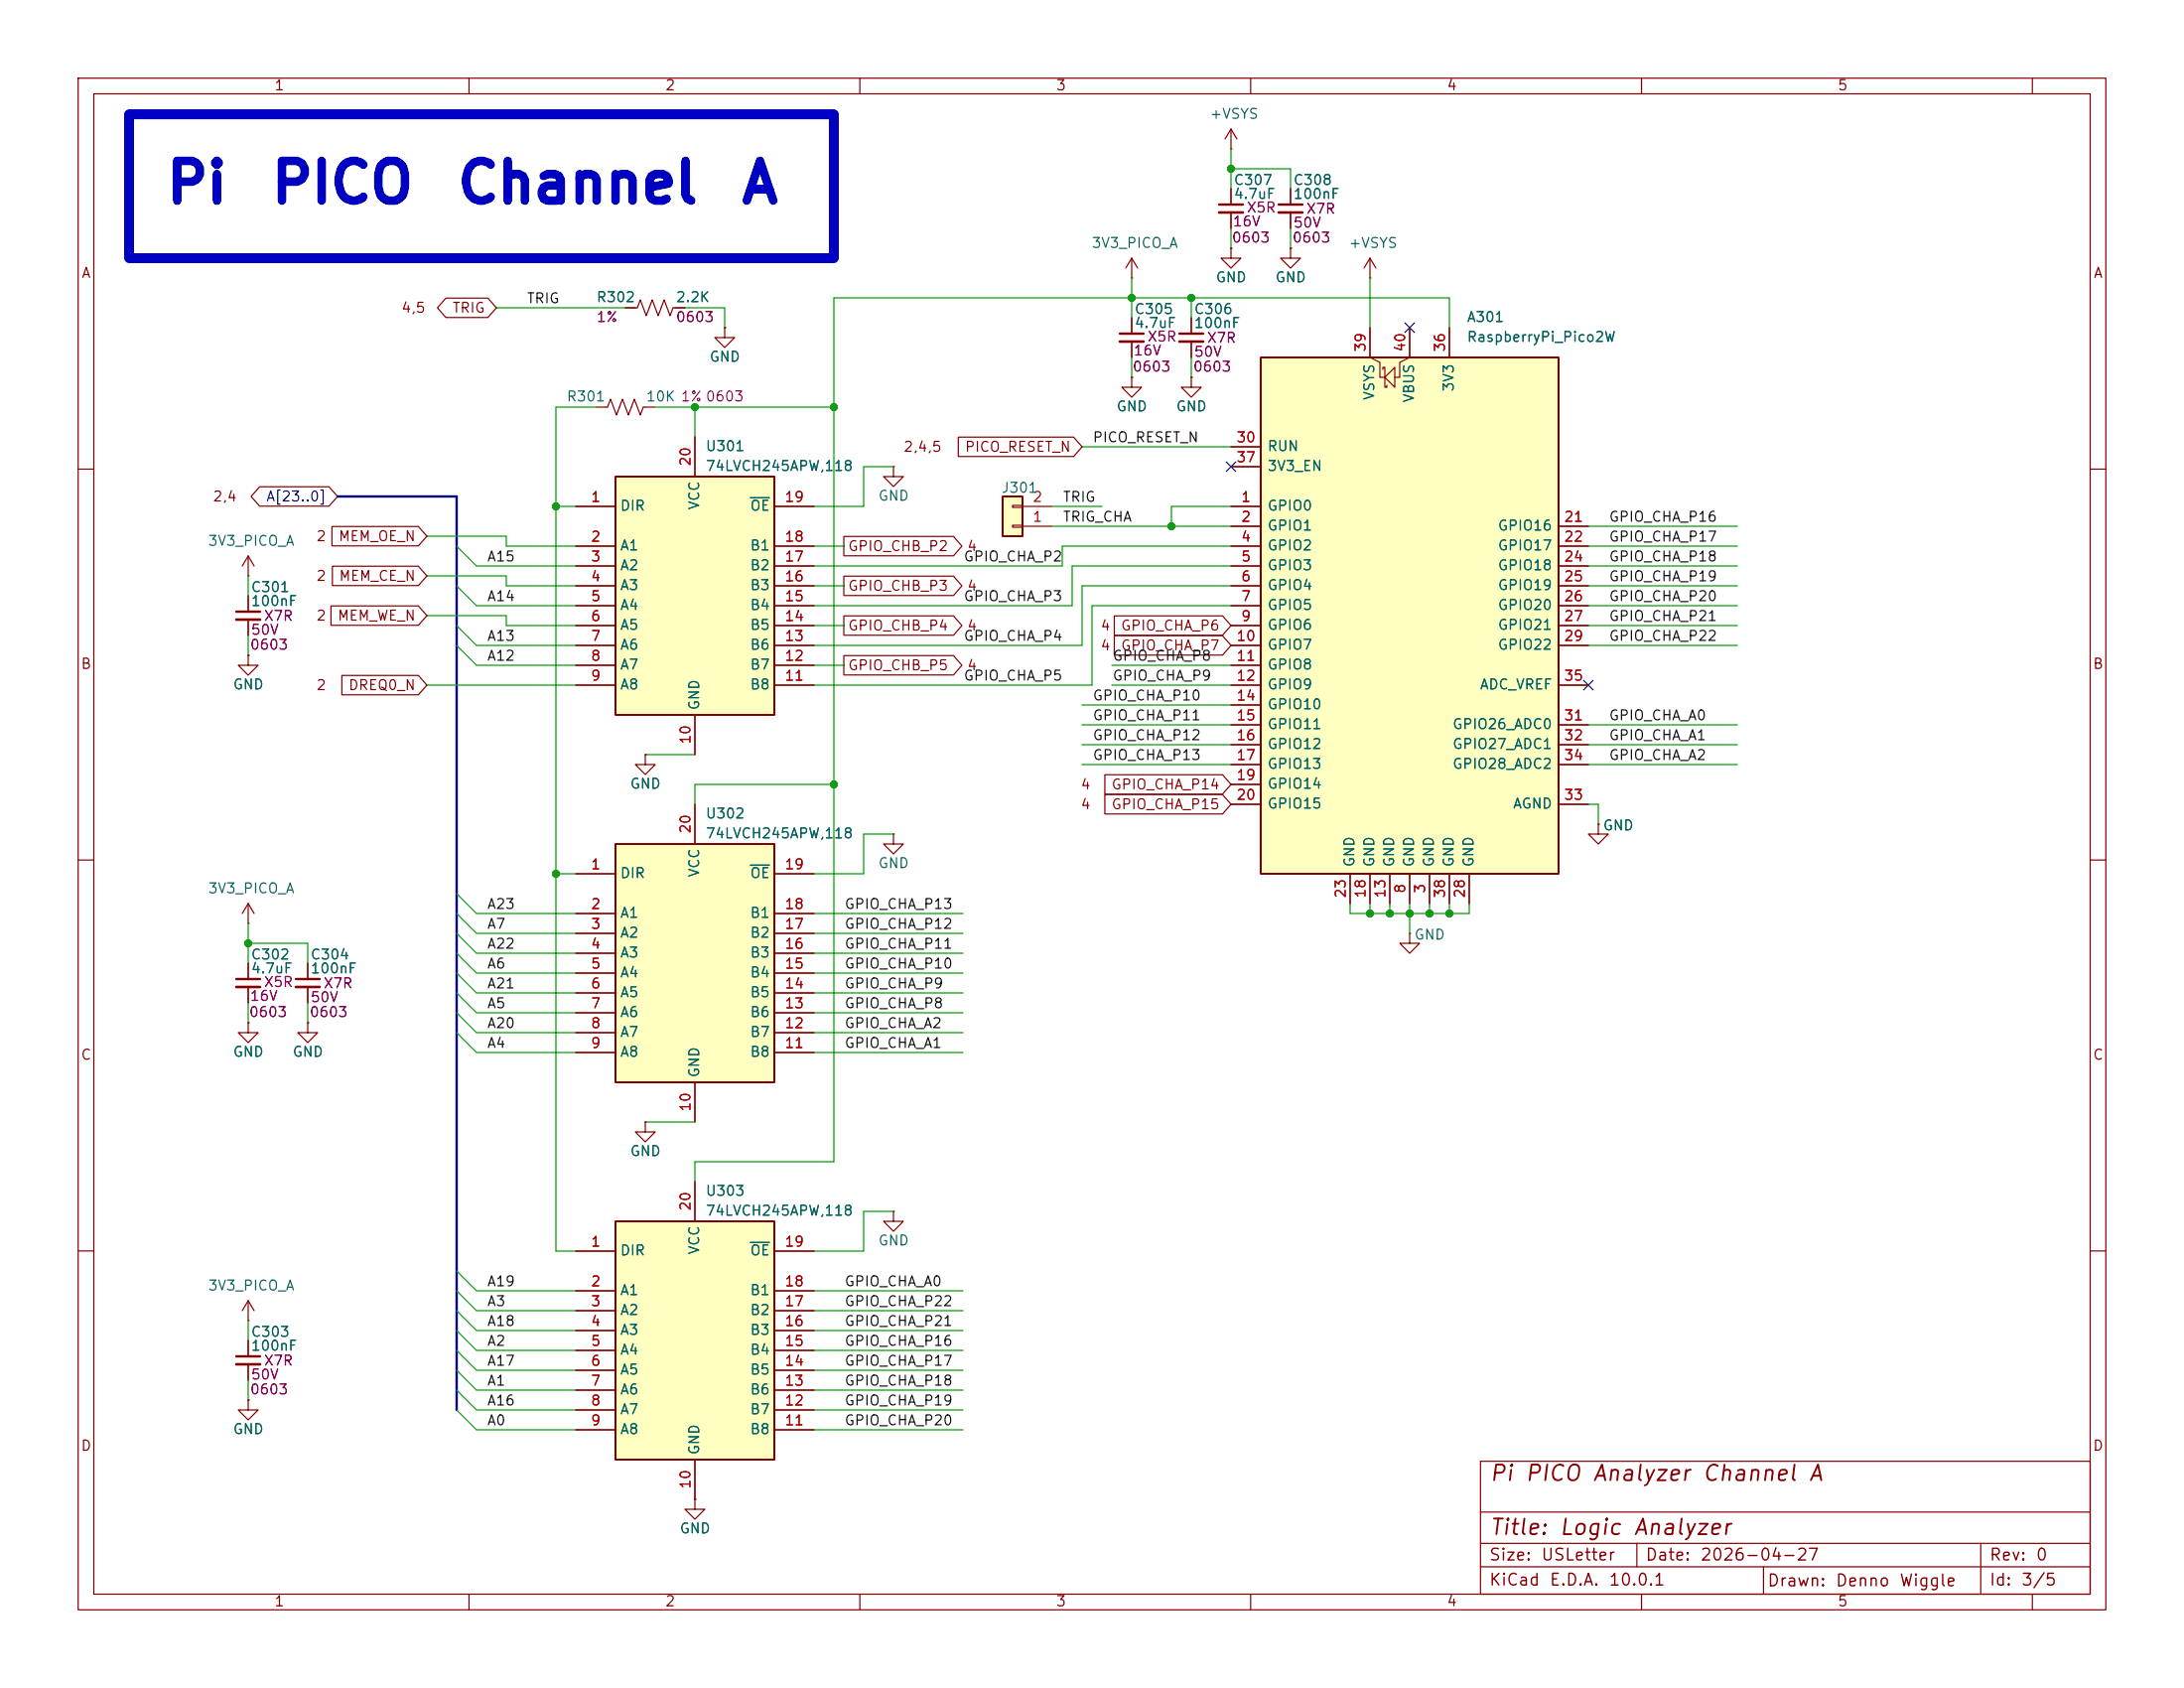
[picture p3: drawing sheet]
<svg xmlns="http://www.w3.org/2000/svg" width="279mm" height="216mm" viewBox="0 0 279 216" stroke-linecap="round" stroke-linejoin="round" font-family="sans-serif">
<g fill="none" stroke="#840000" stroke-width=".15">
<path d="M10 10h259.4v195.9h-259.4zM12 12h255.4v191.9h-255.4zM60 10v2M110 10v2M160 10v2M210 10v2M260 10v2M10 60h2M267.4 60h2M10 110h2M267.4 110h2M10 160h2"/>
<path d="M267.4 160h2M189.4 186.9h78v17h-78zM189.4 197.4h78M189.4 193.4h78M209.4 197.4v3M253.4 197.4v6.5M60 203.9v2M110 203.9v2M160 203.9v2M189.4 200.4h78M210 203.9v2M225.6 200.4v3.5"/>
<path d="M260 203.9v2"/>
</g>
<path d="M161.3 45.7h38.1v66.1h-38.1z" fill="#ffffc2"/>
<path d="M161.3 45.7h38.1v66.1h-38.1z" fill="none" stroke="#840000" stroke-width=".25"/>
<g fill="none" stroke="#840000" stroke-width=".15">
<path d="M157.5 31.8v1.2h1.2l-1.2 1.3-1.3-1.3h1.3M157.5 31.8h.1M157.5 24.1v2.1M157.5 27.2v2M165.1 31.8v1.2h1.3l-1.3 1.3-1.3-1.3h1.3M165.1 31.8h.1M165.1 24.1v2.1M165.1 27.2v2M144.8 48.3v1.2h1.2l-1.2 1.3-1.3-1.3h1.3M144.8 48.3h.1M157.5 57.2h3.8M157.5 59.7h3.8"/>
<path d="M175.3 41.9v3.8l1.2 .7v1.9h.7M176.9 47.2v-.2h.3v2.5h.2v-.2M177.2 48.3l1.2-1.3v2.5zM180.3 41.9v3.8l-1.2 .7v1.9h-.7M185.4 41.9v3.8M157.5 64.8h3.8M157.5 67.3h3.8M157.5 69.9h3.8M157.5 72.4h3.8M157.5 74.9h3.8M157.5 77.5h3.8M199.4 67.3h3.8"/>
<path d="M199.4 69.9h3.8M199.4 72.4h3.8M199.4 74.9h3.8M199.4 77.5h3.8M157.5 80h3.8M157.5 82.6h3.8M157.5 85.1h3.8M157.5 87.6h3.8M157.5 90.2h3.8M157.5 92.7h3.8M157.5 95.3h3.8M157.5 97.8h3.8"/>
<path d="M199.4 80h3.8M199.4 82.6h3.8M199.4 87.6h3.8M199.4 92.7h3.8M199.4 95.3h3.8M199.4 97.8h3.8M157.5 100.3h3.8M157.5 102.9h3.8M172.7 111.8v3.8M175.3 111.8v3.8M177.8 111.8v3.8M180.3 119.4v1.3h1.3l-1.3 1.2-1.2-1.2h1.2"/>
<path d="M180.3 119.4h.1M180.3 111.8v3.8M182.9 111.8v3.8M185.4 111.8v3.8M188 111.8v3.8M199.4 102.9h3.8M204.5 105.4v1.3h1.2l-1.2 1.3-1.3-1.3h1.3M204.5 105.4h.1M31.7 130.8v1.3h1.3l-1.3 1.3-1.2-1.3h1.2M31.7 130.8h.1M31.7 168.9h.1M31.7 179.1v1.2h1.3l-1.3 1.3-1.2-1.3h1.2"/>
<path d="M31.7 179.1h.1M31.7 166.4l-.7 1.2M31.7 166.4l.8 1.2M31.7 166.4v2.5M31.7 171.5v2M31.7 174.5v2"/>
</g>
<path d="M156 26.2h3M163.6 26.2h3M30.2 173.5h3.1" fill="none" stroke="#840000" stroke-width=".3"/>
<path d="M156 27.2h3M163.6 27.2h3M30.2 174.5h3.1" fill="none" stroke="#840000" stroke-width=".33"/>
<path d="M78.7 108h20.4v30.4h-20.4z" fill="#ffffc2"/>
<path d="M78.7 108h20.4v30.4h-20.4z" fill="none" stroke="#840000" stroke-width=".25"/>
<g fill="none" stroke="#840000" stroke-width=".15">
<path d="M73.7 111.8h5M73.7 116.8h5M73.7 119.4h5M88.9 102.9v5.1M99.1 111.8h5M99.1 116.8h5M99.1 119.4h5M73.7 121.9h5M73.7 124.5h5M73.7 127h5M73.7 129.5h5M73.7 132.1h5"/>
<path d="M73.7 134.6h5M88.9 138.4v5.1M99.1 121.9h5M99.1 124.5h5M99.1 127h5M99.1 129.5h5M99.1 132.1h5M99.1 134.6h5M82.5 143.5v1.3h1.3l-1.3 1.3-1.2-1.3h1.2M82.5 143.5h.1"/>
</g>
<path d="M96 110.7h2.4" fill="none" stroke="#006464" stroke-width=".15"/>
<path d="M78.7 61h20.4v30.4h-20.4z" fill="#ffffc2"/>
<path d="M78.7 61h20.4v30.4h-20.4z" fill="none" stroke="#840000" stroke-width=".25"/>
<g fill="none" stroke="#840000" stroke-width=".15">
<path d="M157.5 19.1h.1M157.5 16.5l-.8 1.3M157.5 16.5l.7 1.3M157.5 16.5v2.6M175.3 35.6h.1M175.3 33l-.8 1.3M175.3 33l.7 1.3M175.3 33v2.6M76.2 52.1h1.5l.4-1 .8 2 .7-2 .8 2 .8-2 .7 2 .4-1h1.5M88.9 55.9v5.1M73.7 64.8h5M73.7 69.9h5"/>
<path d="M73.7 72.4h5M73.7 74.9h5M73.7 77.5h5M99.1 64.8h5M99.1 69.9h5M99.1 72.4h5M99.1 74.9h5M99.1 77.5h5M73.7 80h5M73.7 82.6h5M73.7 85.1h5M73.7 87.6h5"/>
<path d="M82.5 96.5v1.3h1.3l-1.3 1.3-1.2-1.3h1.2M82.5 96.5h.1M88.9 91.4v5.1M99.1 80h5M99.1 82.6h5M99.1 85.1h5M99.1 87.6h5M31.7 123.2v2M31.7 126.2v2.1M114.3 154.9v1.3h1.3l-1.3 1.3-1.3-1.3h1.3M114.3 154.9h.1"/>
</g>
<path d="M96 63.7h2.4" fill="none" stroke="#006464" stroke-width=".15"/>
<path d="M30.2 125.2h3.1" fill="none" stroke="#840000" stroke-width=".3"/>
<path d="M30.2 126.2h3.1" fill="none" stroke="#840000" stroke-width=".33"/>
<path d="M78.7 156.2h20.4v30.5h-20.4z" fill="#ffffc2"/>
<path d="M78.7 156.2h20.4v30.5h-20.4z" fill="none" stroke="#840000" stroke-width=".25"/>
<g fill="none" stroke="#840000" stroke-width=".15">
<path d="M80 39.4h1.5l.4-1 .8 2 .7-2 .8 2 .8-2 .7 2 .4-1h1.5M144.8 35.6h.1M144.8 33l-.8 1.3M144.8 33l.7 1.3M144.8 33v2.6M92.7 41.9v1.3h1.3l-1.3 1.3-1.3-1.3h1.3M92.7 41.9h.1M114.3 59.7v1.3h1.3l-1.3 1.2-1.3-1.2h1.3M114.3 59.7h.1M144.8 40.6v2.1M144.8 43.7v2M152.4 48.3v1.2h1.3l-1.3 1.3-1.3-1.3h1.3"/>
<path d="M152.4 48.3h.1M152.4 40.6v2.1M152.4 43.7v2M114.3 106.7v1.3h1.3l-1.3 1.2-1.3-1.2h1.3M114.3 106.7h.1M39.4 130.8v1.3h1.2l-1.2 1.3-1.3-1.3h1.3M39.4 130.8h.1M88.9 151.1v5.1M73.7 160h5M73.7 165.1h5M73.7 167.6h5M73.7 170.2h5"/>
<path d="M73.7 172.7h5M73.7 175.3h5M73.7 177.8h5M99.1 160h5M99.1 165.1h5M99.1 167.6h5M99.1 170.2h5M99.1 172.7h5M99.1 175.3h5M99.1 177.8h5M73.7 180.3h5M73.7 182.9h5"/>
<path d="M88.9 191.8v1.2h1.3l-1.3 1.3-1.3-1.3h1.3M88.9 191.8h.1M88.9 186.7v5.1M99.1 180.3h5M99.1 182.9h5"/>
</g>
<path d="M96 158.9h2.4" fill="none" stroke="#006464" stroke-width=".15"/>
<path d="M143.3 42.7h3M150.9 42.7h3" fill="none" stroke="#840000" stroke-width=".3"/>
<path d="M143.3 43.7h3M150.9 43.7h3" fill="none" stroke="#840000" stroke-width=".33"/>
<path d="M128.3 63.5h2.5v5.1h-2.5z" fill="#ffffc2"/>
<path d="M128.3 63.5h2.5v5.1h-2.5z" fill="none" stroke="#840000" stroke-width=".25"/>
<g fill="none" stroke="#840000" stroke-width=".15">
<path d="M57 38.1h5.4l1.1 1.3-1.1 1.2h-5.4l-1-1.2zM80 39.4h1.3M86.4 39.4h1.2M157.5 31.8h.1M157.5 24.1v2.1M157.5 27.2v2M165.1 31.8h.1M165.1 24.1v2.1M165.1 27.2v2M88.9 55.9v5.1M92.7 41.9h.1M122.6 55.9h14.8l1 1.3-1 1.2h-14.8z"/>
<path d="M144.8 48.3h.1M144.8 40.6v2.1M144.8 43.7v2M152.4 48.3h.1M152.4 40.6v2.1M152.4 43.7v2M157.5 57.2h3.8M157.5 59.7h3.8M175.3 41.9v3.8M180.3 41.9v3.8M185.4 41.9v3.8M31.7 73.7h.1"/>
<path d="M31.7 71.1v2.6M31.7 76.2v2M31.7 79.2v2.1M31.7 71.1l-.7 1.3M31.7 71.1l.8 1.3M33.2 62.3h8.9l1.1 1.2-1.1 1.2h-8.9l-1.1-1.2zM42.3 77.5h11.2l1.1 1.2-1.1 1.3h-11.2zM42.5 67.3h11l1.1 1.3-1.1 1.2h-11zM42.5 72.4h11l1.1 1.3-1.1 1.2h-11zM73.7 64.8h5M73.7 69.9h5M73.7 72.4h5"/>
<path d="M73.7 74.9h5M73.7 77.5h5M99.1 64.8h5M99.1 69.9h5M99.1 72.4h5M99.1 74.9h5M99.1 77.5h5M107.9 73.7h14.1l1.1 1.2-1.1 1.3h-14.1zM107.9 78.8h14.1l1.1 1.2-1.1 1.2h-14.1zM107.9 68.6h14.1l1.1 1.3-1.1 1.2h-14.1zM129.5 67.2h1.3v.2h-1.3zM129.5 64.6h1.3v.3h-1.3z"/>
<path d="M130.8 67.3h3.8M130.8 64.8h3.8M142.6 78.8h13.8l1.1 1.2-1.1 1.2h-13.8zM157.5 67.3h3.8M157.5 64.8h3.8M157.5 69.9h3.8M157.5 72.4h3.8M157.5 74.9h3.8M157.5 77.5h3.8M199.4 67.3h3.8M199.4 69.9h3.8M199.4 72.4h3.8"/>
<path d="M199.4 74.9h3.8M199.4 77.5h3.8M31.7 83.8v1.3h1.3l-1.3 1.3-1.2-1.3h1.2M31.7 83.8h.1M43.7 86.4h9.8l1.1 1.2-1.1 1.3h-9.8zM73.7 80h5M73.7 82.6h5M73.7 85.1h5M73.7 87.6h5M82.5 96.5h.1M88.9 91.4v5.1M99.1 80h5"/>
<path d="M99.1 82.6h5M99.1 85.1h5M99.1 87.6h5M107.9 83.9h14.1l1.1 1.2-1.1 1.2h-14.1zM141.3 99.1h15.1l1.1 1.2-1.1 1.3h-15.1zM142.6 81.3h13.8l1.1 1.3-1.1 1.2h-13.8zM157.5 80h3.8M157.5 82.6h3.8M157.5 85.1h3.8M157.5 87.6h3.8M157.5 90.2h3.8M157.5 92.7h3.8"/>
<path d="M157.5 95.3h3.8M157.5 97.8h3.8M199.4 80h3.8M199.4 82.6h3.8M199.4 87.6h3.8M199.4 92.7h3.8M199.4 95.3h3.8M199.4 97.8h3.8M31.7 118.1h.1M31.7 115.6v2.5M31.7 115.6l-.7 1.2M31.7 115.6l.8 1.2"/>
<path d="M73.7 111.8h5M73.7 116.8h5M73.7 119.4h5M88.9 102.9v5.1M99.1 111.8h5M99.1 116.8h5M99.1 119.4h5M141.3 101.6h15.1l1.1 1.3-1.1 1.2h-15.1zM157.5 100.3h3.8M157.5 102.9h3.8M172.7 111.8v3.8M175.3 111.8v3.8"/>
<path d="M177.8 111.8v3.8M180.3 111.8v3.8M182.9 111.8v3.8M185.4 111.8v3.8M188 111.8v3.8M199.4 102.9h3.8M204.5 105.4h.1M31.7 130.8h.1M31.7 123.2v2M31.7 126.2v2.1M39.4 130.8h.1M39.4 123.2v2"/>
<path d="M39.4 126.2v2.1M73.7 121.9h5M73.7 124.5h5M73.7 127h5M73.7 129.5h5M73.7 132.1h5M73.7 134.6h5M88.9 138.4v5.1M99.1 121.9h5M99.1 124.5h5M99.1 127h5M99.1 129.5h5"/>
<path d="M99.1 132.1h5M99.1 134.6h5M82.5 143.5h.1M88.9 151.1v5.1M31.7 179.1h.1M31.7 171.5v2M31.7 174.5v2M73.7 160h5M73.7 165.1h5M73.7 167.6h5M73.7 170.2h5M73.7 172.7h5"/>
<path d="M73.7 175.3h5M73.7 177.8h5M99.1 160h5M99.1 165.1h5M99.1 167.6h5M99.1 170.2h5M99.1 172.7h5M99.1 175.3h5M99.1 177.8h5M73.7 180.3h5M73.7 182.9h5M88.9 191.8h.1"/>
<path d="M88.9 186.7v5.1M99.1 180.3h5M99.1 182.9h5"/>
</g>
<path d="M30.2 78.2h3.1M37.8 125.2h3.1" fill="none" stroke="#840000" stroke-width=".3"/>
<path d="M30.2 79.2h3.1M37.8 126.2h3.1" fill="none" stroke="#840000" stroke-width=".33"/>
<path d="M43.2 63.5h15.2v116.8" fill="none" stroke="#000084" stroke-width=".3"/>
<g fill="none" stroke="#009600" stroke-width=".15">
<path d="M157.5 19.1v5M63.5 39.4h16.5M87.6 39.4h5.1v2.5M144.8 35.6v5M152.4 38.1v2.5M157.5 29.2v2.6M157.5 21.6h7.6v2.5M165.1 29.2v2.6M175.3 35.6v6.3M76.2 52.1h-5.1v107.9h2.6M83.8 52.1h22.9M88.9 52.1v3.8"/>
<path d="M114.3 59.7h-3.8v5.1h-6.4M138.4 57.2h19.1M144.8 45.7v2.6M152.4 45.7v2.6M185.4 41.9v-3.8h-78.7v110.5h-17.8v2.5M31.7 73.7v2.5M54.6 78.7h10.2v1.3h8.9M54.6 68.6h10.2v1.3h8.9M54.6 73.7h10.2v1.2h8.9M58.4 69.9l2.6 2.5h12.7M58.4 74.9l2.6 2.6h12.7M71.1 64.8h2.6"/>
<path d="M104.1 69.9h3.8M104.1 74.9h3.8M134.6 64.8h6.4M134.6 67.3h22.9M157.5 69.9h-21.6v2.5h-31.8M157.5 72.4h-20.3v5.1h-33.1M157.5 74.9h-19.1v7.7h-34.3M157.5 77.5h-17.8v10.1h-35.6M157.5 64.8h-7.6v2.5M203.2 69.9h19M203.2 72.4h19M203.2 77.5h19"/>
<path d="M203.2 74.9h19M203.2 67.3h19M31.7 81.3v2.5M54.6 87.6h19.1M58.4 82.6l2.6 2.5h12.7M58.4 80l2.6 2.6h12.7M82.5 96.5h6.4M104.1 80h3.8M104.1 85.1h3.8M138.4 95.3h19.1M138.4 97.8h19.1M138.4 92.7h19.1"/>
<path d="M138.4 90.2h19.1M142.2 85.1h15.3M142.2 87.6h15.3M203.2 80h19M203.2 95.3h19M203.2 97.8h19M203.2 82.6h19M203.2 92.7h19M31.7 118.1v5.1M58.4 119.4l2.6 2.5h12.7M58.4 114.3l2.6 2.5h12.7M58.4 116.8l2.6 2.6h12.7"/>
<path d="M71.1 111.8h2.6M104.1 116.8h19.1M104.1 119.4h19.1M106.7 100.3h-17.8v2.6M114.3 106.7h-3.8v5.1h-6.4M172.7 115.6v1.2h15.3v-1.2M175.3 115.6v1.2M177.8 115.6v1.2M180.3 115.6v3.8M182.9 115.6v1.2M185.4 115.6v1.2M203.2 102.9h1.3v2.5"/>
<path d="M31.7 128.3v2.5M31.7 120.7h7.7v2.5M39.4 128.3v2.5M58.4 121.9l2.6 2.6h12.7M58.4 127l2.6 2.5h12.7M58.4 132.1l2.6 2.5h12.7M58.4 129.5l2.6 2.6h12.7M58.4 124.5l2.6 2.5h12.7M104.1 121.9h19.1M104.1 124.5h19.1M104.1 129.5h19.1M104.1 134.6h19.1"/>
<path d="M104.1 132.1h19.1M104.1 127h19.1M82.5 143.5h6.4M114.3 154.9h-3.8v5.1h-6.4M31.7 168.9v2.6M31.7 176.5v2.6M58.4 165.1l2.6 2.5h12.7M58.4 162.6l2.6 2.5h12.7M58.4 167.6l2.6 2.6h12.7M58.4 172.7l2.6 2.6h12.7M58.4 177.8l2.6 2.5h12.7M58.4 175.3l2.6 2.5h12.7"/>
<path d="M58.4 170.2l2.6 2.5h12.7M104.1 167.6h19.1M104.1 165.1h19.1M104.1 170.2h19.1M104.1 175.3h19.1M104.1 177.8h19.1M104.1 172.7h19.1M58.4 180.3l2.6 2.6h12.7M104.1 182.9h19.1M104.1 180.3h19.1"/>
</g>
<path d="M156.9 59.1l1.2 1.2M158.1 59.1l-1.2 1.2M179.7 41.3l1.2 1.2M180.9 41.3l-1.2 1.2M202.6 87l1.2 1.2M203.8 87l-1.2 1.2" fill="none" stroke="#000084" stroke-width=".15"/>
<path d="M16.5 14.6h90.2v18.4h-90.2z" fill="none" stroke="#0000c2" stroke-width="1.3"/>
<path d="M96 63.7h2.4M96 110.7h2.4M96 158.9h2.4" fill="none" stroke="#006464" stroke-width=".15"/>
<g fill="#009600" stroke="#009600" stroke-width=".13">
<circle cx="152.4" cy="38.1" r=".46"/>
<circle cx="149.9" cy="67.3" r=".46"/>
<circle cx="144.8" cy="38.1" r=".46"/>
<circle cx="157.5" cy="21.6" r=".46"/>
<circle cx="185.4" cy="116.8" r=".46"/>
<circle cx="182.9" cy="116.8" r=".46"/>
<circle cx="175.3" cy="116.8" r=".46"/>
<circle cx="177.8" cy="116.8" r=".46"/>
<circle cx="180.3" cy="116.8" r=".46"/>
<circle cx="106.7" cy="52.1" r=".46"/>
<circle cx="88.9" cy="52.1" r=".46"/>
<circle cx="71.1" cy="64.8" r=".46"/>
<circle cx="31.7" cy="120.7" r=".46"/>
<circle cx="71.1" cy="111.8" r=".46"/>
<circle cx="106.7" cy="100.3" r=".46"/>
</g>
<g font-size="5.1" fill="#0000c2">
<text x="21" y="27.2">Pi</text>
<text x="34.4" y="27.2">PICO</text>
<text x="58.2" y="27.2">Channel</text>
<text x="94.5" y="27.2">A</text>
</g>
<g font-size="2" fill="#840000">
<text x="190.4" y="189.9">Pi PICO Analyzer Channel A</text>
<text x="190.4" y="196.8">Title: Logic Analyzer</text>
</g>
<g font-size="1.5" fill="#840000">
<text x="190.4" y="203.2">KiCad</text>
<text x="190.4" y="200">Size:</text>
<text x="197.1" y="200">USLetter</text>
<text x="198.1" y="203.2">E.D.A.</text>
<text x="205.7" y="203.2">10.0.1</text>
<text x="210.4" y="200">Date:</text>
<text x="217.4" y="200">2026-04-27</text>
<text x="226" y="203.3">Drawn:</text>
<text x="234.7" y="203.3">Denno</text>
<text x="242.9" y="203.3">Wiggle</text>
<text x="254.4" y="200">Rev:</text>
<text x="254.4" y="203.2">Id:</text>
<text x="258.5" y="203.2">3/5</text>
<text x="260.3" y="200">0</text>
</g>
<g font-size="1.3" fill="#840000">
<text x="35" y="11.9">1</text>
<text x="85" y="11.9">2</text>
<text x="135" y="11.9">3</text>
<text x="185" y="11.9">4</text>
<text x="235" y="11.9">5</text>
<text x="10.3" y="35.9">A</text>
<text x="267.7" y="35.9">A</text>
<text x="51.3" y="40.3">4,5</text>
<text x="57.8" y="40.3">TRIG</text>
<text x="115.5" y="58.1">2,4,5</text>
<text x="123.3" y="58.1">PICO_RESET_N</text>
<text x="27.1" y="64.5">2,4</text>
<text x="40.4" y="69.5">2</text>
<text x="43.2" y="69.5">MEM_OE_N</text>
<text x="108.4" y="70.8">GPIO_CHB_P2</text>
<text x="123.6" y="70.8">4</text>
<text x="40.4" y="74.6">2</text>
<text x="43.3" y="74.6">MEM_CE_N</text>
<text x="108.4" y="75.9">GPIO_CHB_P3</text>
<text x="123.6" y="75.9">4</text>
<text x="40.4" y="79.7">2</text>
<text x="43.1" y="79.7">MEM_WE_N</text>
<text x="108.4" y="81">GPIO_CHB_P4</text>
<text x="123.6" y="81">4</text>
<text x="140.7" y="81">4</text>
<text x="140.7" y="83.5">4</text>
<text x="143.3" y="81">GPIO_CHA_P6</text>
<text x="143.3" y="83.5">GPIO_CHA_P7</text>
<text x="10.3" y="85.9">B</text>
<text x="40.4" y="88.6">2</text>
<text x="44.5" y="88.6">DREQ0_N</text>
<text x="108.4" y="86">GPIO_CHB_P5</text>
<text x="123.6" y="86">4</text>
<text x="267.7" y="85.9">B</text>
<text x="138.2" y="101.3">4</text>
<text x="142.1" y="101.3">GPIO_CHA_P14</text>
<text x="138.2" y="103.8">4</text>
<text x="142.1" y="103.8">GPIO_CHA_P15</text>
<text x="10.3" y="135.9">C</text>
<text x="267.7" y="135.9">C</text>
<text x="10.3" y="185.9">D</text>
<text x="267.7" y="185.9">D</text>
<text x="35" y="205.8">1</text>
<text x="85" y="205.8">2</text>
<text x="135" y="205.8">3</text>
<text x="185" y="205.8">4</text>
<text x="235" y="205.8">5</text>
</g>
<g font-size="1.3" fill="#006464">
<text x="154.7" y="15.5">+VSYS</text>
<text x="157.7" y="24">C307</text>
<text x="165.4" y="24">C308</text>
<text x="157.7" y="25.8">4.7uF</text>
<text x="165.4" y="25.8">100nF</text>
<text x="139.6" y="32">3V3_PICO_A</text>
<text x="172.5" y="32">+VSYS</text>
<text x="76.2" y="39">R302</text>
<text x="86.4" y="39">2.2K</text>
<text x="145" y="40.5">C305</text>
<text x="152.7" y="40.5">C306</text>
<text x="155.4" y="36.4">GND</text>
<text x="163.1" y="36.4">GND</text>
<text x="187.6" y="41.5">A301</text>
<text x="90.7" y="46.6">GND</text>
<text x="145" y="42.3">4.7uF</text>
<text x="152.7" y="42.3">100nF</text>
<text x="187.6" y="44">RaspberryPi_Pico2W</text>
<text x="72.4" y="51.7">R301</text>
<text x="82.6" y="51.7">10K 1% 0603</text>
<text x="142.7" y="52.9">GND</text>
<text x="150.4" y="52.9">GND</text>
<text x="176.1" y="51.3" transform="rotate(-90 176.1 51.3)">VSYS</text>
<text x="181.2" y="51.6" transform="rotate(-90 181.2 51.6)">VBUS</text>
<text x="186.3" y="50.2" transform="rotate(-90 186.3 50.2)">3V3</text>
<text x="90.2" y="58">U301</text>
<text x="162.1" y="58">RUN</text>
<text x="79.2" y="65.6">DIR</text>
<text x="89.8" y="65.3" transform="rotate(-90 89.8 65.3)">VCC</text>
<text x="90.2" y="60.6">74LVCH245APW,118</text>
<text x="95.9" y="65.6">OE</text>
<text x="112.3" y="64.4">GND</text>
<text x="128" y="63.3">J301</text>
<text x="162.1" y="65.6">GPIO0</text>
<text x="162.1" y="60.6">3V3_EN</text>
<text x="26.5" y="70.1">3V3_PICO_A</text>
<text x="79.2" y="70.7">A1</text>
<text x="95.9" y="70.7">B1</text>
<text x="162.1" y="68.2">GPIO1</text>
<text x="162.1" y="70.7">GPIO2</text>
<text x="191.5" y="68.2">GPIO16</text>
<text x="191.5" y="70.7">GPIO17</text>
<text x="32" y="76">C301</text>
<text x="32" y="77.8">100nF</text>
<text x="79.2" y="73.3">A2</text>
<text x="79.2" y="75.8">A3</text>
<text x="95.9" y="75.8">B3</text>
<text x="95.9" y="73.3">B2</text>
<text x="162.1" y="73.3">GPIO3</text>
<text x="162.1" y="75.8">GPIO4</text>
<text x="191.5" y="73.3">GPIO18</text>
<text x="191.5" y="75.8">GPIO19</text>
<text x="79.2" y="78.3">A4</text>
<text x="79.2" y="80.9">A5</text>
<text x="79.2" y="83.4">A6</text>
<text x="95.9" y="83.4">B6</text>
<text x="95.9" y="80.9">B5</text>
<text x="95.9" y="78.3">B4</text>
<text x="162.1" y="78.3">GPIO5</text>
<text x="162.1" y="80.9">GPIO6</text>
<text x="162.1" y="83.4">GPIO7</text>
<text x="191.5" y="78.3">GPIO20</text>
<text x="191.5" y="80.9">GPIO21</text>
<text x="191.5" y="83.4">GPIO22</text>
<text x="29.7" y="88.5">GND</text>
<text x="79.2" y="86">A7</text>
<text x="79.2" y="88.5">A8</text>
<text x="95.9" y="88.5">B8</text>
<text x="95.9" y="86">B7</text>
<text x="162.1" y="86">GPIO8</text>
<text x="162.1" y="88.5">GPIO9</text>
<text x="189.2" y="88.5">ADC_VREF</text>
<text x="89.8" y="90.9" transform="rotate(-90 89.8 90.9)">GND</text>
<text x="162.1" y="91">GPIO10</text>
<text x="162.1" y="93.6">GPIO11</text>
<text x="185.7" y="93.6">GPIO26_ADC0</text>
<text x="80.5" y="101.2">GND</text>
<text x="162.1" y="96.1">GPIO12</text>
<text x="162.1" y="98.7">GPIO13</text>
<text x="162.1" y="101.2">GPIO14</text>
<text x="185.7" y="96.1">GPIO27_ADC1</text>
<text x="185.7" y="98.7">GPIO28_ADC2</text>
<text x="90.2" y="105">U302</text>
<text x="90.2" y="107.5">74LVCH245APW,118</text>
<text x="162.1" y="103.7">GPIO15</text>
<text x="193.5" y="103.7">AGND</text>
<text x="205" y="106.5">GND</text>
<text x="79.2" y="112.6">DIR</text>
<text x="89.8" y="112.3" transform="rotate(-90 89.8 112.3)">VCC</text>
<text x="95.9" y="112.6">OE</text>
<text x="112.3" y="111.4">GND</text>
<text x="173.6" y="111" transform="rotate(-90 173.6 111)">GND</text>
<text x="176.1" y="111" transform="rotate(-90 176.1 111)">GND</text>
<text x="178.7" y="111" transform="rotate(-90 178.7 111)">GND</text>
<text x="181.2" y="111" transform="rotate(-90 181.2 111)">GND</text>
<text x="183.7" y="111" transform="rotate(-90 183.7 111)">GND</text>
<text x="186.3" y="111" transform="rotate(-90 186.3 111)">GND</text>
<text x="188.8" y="111" transform="rotate(-90 188.8 111)">GND</text>
<text x="26.5" y="114.6">3V3_PICO_A</text>
<text x="79.2" y="117.7">A1</text>
<text x="95.9" y="117.7">B1</text>
<text x="32" y="123">C302</text>
<text x="32" y="124.8">4.7uF</text>
<text x="39.6" y="123">C304</text>
<text x="39.6" y="124.8">100nF</text>
<text x="79.2" y="120.2">A2</text>
<text x="79.2" y="122.8">A3</text>
<text x="79.2" y="125.3">A4</text>
<text x="95.9" y="125.3">B4</text>
<text x="95.9" y="122.8">B3</text>
<text x="95.9" y="120.2">B2</text>
<text x="180.8" y="120.5">GND</text>
<text x="79.2" y="127.9">A5</text>
<text x="79.2" y="130.4">A6</text>
<text x="95.9" y="130.4">B6</text>
<text x="95.9" y="127.9">B5</text>
<text x="29.7" y="135.5">GND</text>
<text x="37.3" y="135.5">GND</text>
<text x="79.2" y="132.9">A7</text>
<text x="79.2" y="135.5">A8</text>
<text x="89.8" y="137.9" transform="rotate(-90 89.8 137.9)">GND</text>
<text x="95.9" y="135.5">B8</text>
<text x="95.9" y="132.9">B7</text>
<text x="80.5" y="148.2">GND</text>
<text x="90.2" y="153.3">U303</text>
<text x="90.2" y="155.8">74LVCH245APW,118</text>
<text x="79.2" y="160.9">DIR</text>
<text x="89.8" y="160.5" transform="rotate(-90 89.8 160.5)">VCC</text>
<text x="95.9" y="160.9">OE</text>
<text x="112.3" y="159.6">GND</text>
<text x="26.5" y="165.4">3V3_PICO_A</text>
<text x="79.2" y="166">A1</text>
<text x="95.9" y="166">B1</text>
<text x="32" y="171.3">C303</text>
<text x="32" y="173.1">100nF</text>
<text x="79.2" y="168.5">A2</text>
<text x="79.2" y="171">A3</text>
<text x="79.2" y="173.6">A4</text>
<text x="95.9" y="173.6">B4</text>
<text x="95.9" y="171">B3</text>
<text x="95.9" y="168.5">B2</text>
<text x="79.2" y="176.1">A5</text>
<text x="79.2" y="178.7">A6</text>
<text x="95.9" y="178.7">B6</text>
<text x="95.9" y="176.1">B5</text>
<text x="29.7" y="183.7">GND</text>
<text x="79.2" y="181.2">A7</text>
<text x="79.2" y="183.7">A8</text>
<text x="95.9" y="183.7">B8</text>
<text x="95.9" y="181.2">B7</text>
<text x="89.8" y="186.2" transform="rotate(-90 89.8 186.2)">GND</text>
<text x="86.9" y="196.4">GND</text>
</g>
<g font-size="1.3" fill="#840084">
<text x="157.6" y="29.3">16V</text>
<text x="159.4" y="27.5">X5R</text>
<text x="165.4" y="29.4">50V</text>
<text x="167" y="27.7">X7R</text>
<text x="157.5" y="31.3">0603</text>
<text x="165.2" y="31.3">0603</text>
<text x="76.2" y="41.5">1%</text>
<text x="86.4" y="41.5">0603</text>
<text x="144.8" y="47.9">0603</text>
<text x="144.9" y="45.8">16V</text>
<text x="146.7" y="44">X5R</text>
<text x="152.5" y="47.9">0603</text>
<text x="152.7" y="45.9">50V</text>
<text x="154.3" y="44.2">X7R</text>
<text x="31.9" y="83.4">0603</text>
<text x="32" y="81.5">50V</text>
<text x="33.7" y="79.7">X7R</text>
<text x="31.8" y="130.4">0603</text>
<text x="31.9" y="128.3">16V</text>
<text x="33.7" y="126.6">X5R</text>
<text x="39.5" y="130.4">0603</text>
<text x="39.6" y="128.5">50V</text>
<text x="41.3" y="126.7">X7R</text>
<text x="31.9" y="178.7">0603</text>
<text x="32" y="176.8">50V</text>
<text x="33.7" y="175">X7R</text>
</g>
<g font-size="1.3" fill="#0f0f0f">
<text x="67.3" y="39.1">TRIG</text>
<text x="139.7" y="56.9">PICO_RESET_N</text>
<text x="135.9" y="64.5">TRIG</text>
<text x="135.9" y="67">TRIG_CHA</text>
<text x="205.7" y="67">GPIO_CHA_P16</text>
<text x="205.7" y="69.6">GPIO_CHA_P17</text>
<text x="62.2" y="72.1">A15</text>
<text x="62.2" y="77.2">A14</text>
<text x="123.2" y="77.2">GPIO_CHA_P3</text>
<text x="123.2" y="72.1">GPIO_CHA_P2</text>
<text x="205.7" y="72.1">GPIO_CHA_P18</text>
<text x="205.7" y="77.2">GPIO_CHA_P20</text>
<text x="205.7" y="74.7">GPIO_CHA_P19</text>
<text x="62.2" y="82.3">A13</text>
<text x="123.2" y="82.3">GPIO_CHA_P4</text>
<text x="205.7" y="79.7">GPIO_CHA_P21</text>
<text x="205.7" y="82.3">GPIO_CHA_P22</text>
<text x="62.2" y="84.8">A12</text>
<text x="123.2" y="87.4">GPIO_CHA_P5</text>
<text x="139.7" y="89.9">GPIO_CHA_P10</text>
<text x="142.2" y="84.8">GPIO_CHA_P8</text>
<text x="142.2" y="87.4">GPIO_CHA_P9</text>
<text x="139.7" y="92.4">GPIO_CHA_P11</text>
<text x="139.7" y="95">GPIO_CHA_P12</text>
<text x="205.7" y="95">GPIO_CHA_A1</text>
<text x="205.7" y="92.4">GPIO_CHA_A0</text>
<text x="139.7" y="97.5">GPIO_CHA_P13</text>
<text x="205.7" y="97.5">GPIO_CHA_A2</text>
<text x="62.2" y="116.6">A23</text>
<text x="62.2" y="119.1">A7</text>
<text x="107.9" y="116.6">GPIO_CHA_P13</text>
<text x="107.9" y="119.1">GPIO_CHA_P12</text>
<text x="62.2" y="124.2">A6</text>
<text x="62.2" y="121.7">A22</text>
<text x="107.9" y="121.7">GPIO_CHA_P11</text>
<text x="107.9" y="124.2">GPIO_CHA_P10</text>
<text x="62.2" y="126.7">A21</text>
<text x="62.2" y="131.8">A20</text>
<text x="62.2" y="129.3">A5</text>
<text x="107.9" y="126.7">GPIO_CHA_P9</text>
<text x="107.9" y="131.8">GPIO_CHA_A2</text>
<text x="107.9" y="129.3">GPIO_CHA_P8</text>
<text x="62.2" y="134.4">A4</text>
<text x="107.9" y="134.4">GPIO_CHA_A1</text>
<text x="62.2" y="167.4">A3</text>
<text x="62.2" y="164.8">A19</text>
<text x="107.9" y="167.4">GPIO_CHA_P22</text>
<text x="107.9" y="164.8">GPIO_CHA_A0</text>
<text x="62.2" y="169.9">A18</text>
<text x="62.2" y="172.5">A2</text>
<text x="107.9" y="172.5">GPIO_CHA_P16</text>
<text x="107.9" y="169.9">GPIO_CHA_P21</text>
<text x="62.2" y="175">A17</text>
<text x="62.2" y="177.5">A1</text>
<text x="107.9" y="177.5">GPIO_CHA_P18</text>
<text x="107.9" y="175">GPIO_CHA_P17</text>
<text x="62.2" y="182.6">A0</text>
<text x="62.2" y="180.1">A16</text>
<text x="107.9" y="182.6">GPIO_CHA_P20</text>
<text x="107.9" y="180.1">GPIO_CHA_P19</text>
</g>
<g font-size="1.3" fill="#a90000">
<text x="175" y="45.1" transform="rotate(-90 175 45.1)">39</text>
<text x="180.1" y="45.1" transform="rotate(-90 180.1 45.1)">40</text>
<text x="185.2" y="45.1" transform="rotate(-90 185.2 45.1)">36</text>
<text x="88.6" y="59.7" transform="rotate(-90 88.6 59.7)">20</text>
<text x="158.1" y="56.9">30</text>
<text x="158.1" y="59.4">37</text>
<text x="75.5" y="64.5">1</text>
<text x="100.3" y="64.5">19</text>
<text x="132" y="64.5">2</text>
<text x="158.7" y="64.5">1</text>
<text x="75.5" y="69.6">2</text>
<text x="100.3" y="69.6">18</text>
<text x="132" y="67.1">1</text>
<text x="158.7" y="67.1">2</text>
<text x="158.7" y="69.6">4</text>
<text x="200" y="67.1">21</text>
<text x="200" y="69.6">22</text>
<text x="75.5" y="72.1">3</text>
<text x="75.5" y="74.7">4</text>
<text x="75.5" y="77.2">5</text>
<text x="100.3" y="77.2">15</text>
<text x="100.3" y="74.7">16</text>
<text x="100.3" y="72.1">17</text>
<text x="158.7" y="72.1">5</text>
<text x="158.7" y="74.7">6</text>
<text x="158.7" y="77.2">7</text>
<text x="200" y="72.1">24</text>
<text x="200" y="74.7">25</text>
<text x="200" y="77.2">26</text>
<text x="75.5" y="79.8">6</text>
<text x="75.5" y="82.3">7</text>
<text x="100.3" y="82.3">13</text>
<text x="100.3" y="79.8">14</text>
<text x="158.1" y="82.3">10</text>
<text x="158.7" y="79.8">9</text>
<text x="200" y="79.8">27</text>
<text x="200" y="82.3">29</text>
<text x="75.5" y="84.8">8</text>
<text x="75.5" y="87.4">9</text>
<text x="100.3" y="87.4">11</text>
<text x="100.3" y="84.8">12</text>
<text x="158.1" y="84.8">11</text>
<text x="158.1" y="87.4">12</text>
<text x="158.1" y="89.9">14</text>
<text x="200" y="87.4">35</text>
<text x="88.6" y="95.3" transform="rotate(-90 88.6 95.3)">10</text>
<text x="158.1" y="92.5">15</text>
<text x="158.1" y="95">16</text>
<text x="200" y="92.5">31</text>
<text x="200" y="95">32</text>
<text x="158.1" y="97.5">17</text>
<text x="158.1" y="100.1">19</text>
<text x="200" y="97.5">34</text>
<text x="88.6" y="106.7" transform="rotate(-90 88.6 106.7)">20</text>
<text x="158.1" y="102.6">20</text>
<text x="200" y="102.6">33</text>
<text x="75.5" y="111.5">1</text>
<text x="100.3" y="111.5">19</text>
<text x="75.5" y="116.6">2</text>
<text x="75.5" y="119.1">3</text>
<text x="100.3" y="119.1">17</text>
<text x="100.3" y="116.6">18</text>
<text x="172.5" y="115" transform="rotate(-90 172.5 115)">23</text>
<text x="175" y="115" transform="rotate(-90 175 115)">18</text>
<text x="177.5" y="115" transform="rotate(-90 177.5 115)">13</text>
<text x="180.1" y="114.4" transform="rotate(-90 180.1 114.4)">8</text>
<text x="182.6" y="114.4" transform="rotate(-90 182.6 114.4)">3</text>
<text x="185.2" y="115" transform="rotate(-90 185.2 115)">38</text>
<text x="187.7" y="115" transform="rotate(-90 187.7 115)">28</text>
<text x="75.5" y="121.7">4</text>
<text x="75.5" y="124.2">5</text>
<text x="100.3" y="124.2">15</text>
<text x="100.3" y="121.7">16</text>
<text x="75.5" y="126.7">6</text>
<text x="75.5" y="129.3">7</text>
<text x="75.5" y="131.8">8</text>
<text x="100.3" y="131.8">12</text>
<text x="100.3" y="129.3">13</text>
<text x="100.3" y="126.7">14</text>
<text x="75.5" y="134.4">9</text>
<text x="100.3" y="134.4">11</text>
<text x="88.6" y="142.3" transform="rotate(-90 88.6 142.3)">10</text>
<text x="88.6" y="155" transform="rotate(-90 88.6 155)">20</text>
<text x="75.5" y="159.8">1</text>
<text x="100.3" y="159.8">19</text>
<text x="75.5" y="164.8">2</text>
<text x="75.5" y="167.4">3</text>
<text x="100.3" y="167.4">17</text>
<text x="100.3" y="164.8">18</text>
<text x="75.5" y="169.9">4</text>
<text x="75.5" y="172.5">5</text>
<text x="100.3" y="172.5">15</text>
<text x="100.3" y="169.9">16</text>
<text x="75.5" y="175">6</text>
<text x="75.5" y="177.5">7</text>
<text x="100.3" y="177.5">13</text>
<text x="100.3" y="175">14</text>
<text x="75.5" y="180.1">8</text>
<text x="75.5" y="182.6">9</text>
<text x="100.3" y="182.6">11</text>
<text x="100.3" y="180.1">12</text>
<text x="88.6" y="190.5" transform="rotate(-90 88.6 190.5)">10</text>
</g>
<text font-size="1.3" fill="#000084" x="34" y="64.5">A[23..0]</text>
</svg>
